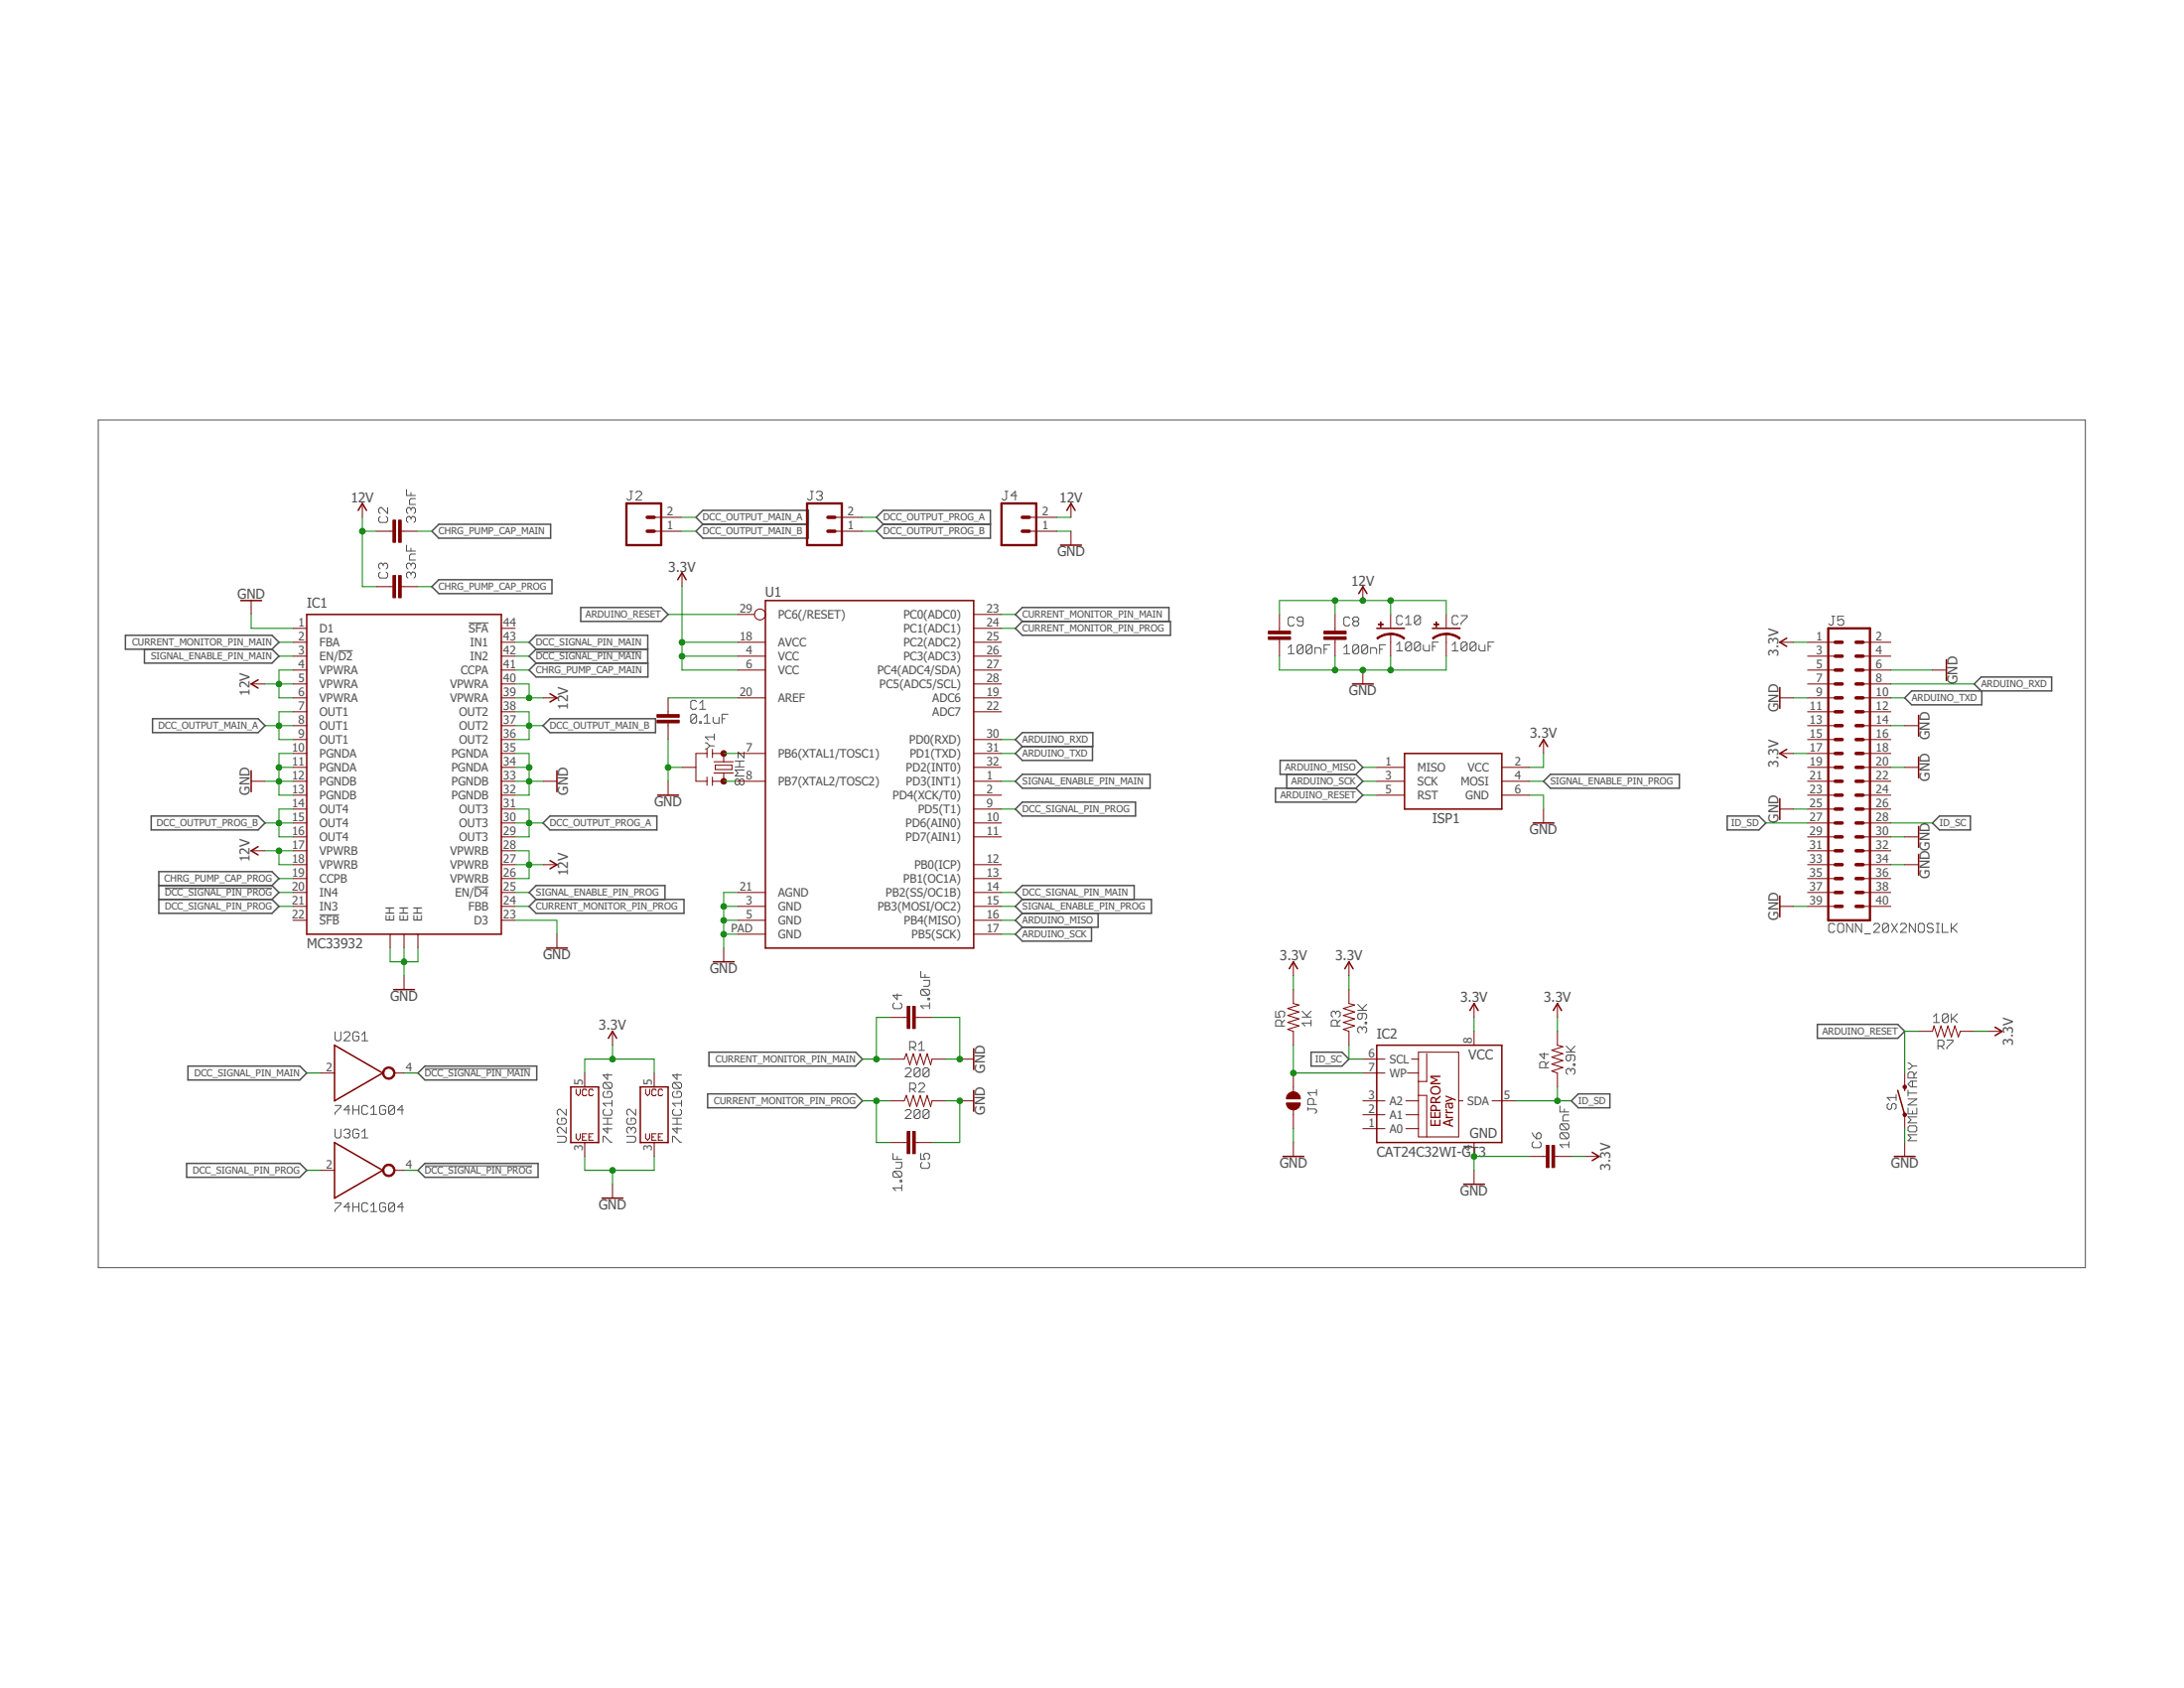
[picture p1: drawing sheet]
<svg xmlns="http://www.w3.org/2000/svg" width="279mm" height="216mm" viewBox="0 0 279 216" stroke-linecap="round" stroke-linejoin="round" font-family="sans-serif">
<g fill="none" stroke="#505050" stroke-width=".13">
<path d="M12.6 53.7h254.2v108.4h-254.2zM48.6 66.1l-.1 .2v.3l.1 .2h.8l.2-.2v-.3l-.2-.2M48.6 73.2l-.1 .2v.3l.1 .2h.8l.2-.2v-.3l-.2-.2M49 72.2l-.2-.2h-.2l-.1 .2v.4l.1 .2M49 72.2l.2-.2h.2l.2 .2v.4l-.2 .2M49 72.2v.2M49.6 64.9v.8l-.8-.8h-.2l-.1 .2v.4l.1 .2M52 62.6v.8h1.1M52 69.7v.8h1.1M52.6 66.3l-.2-.2h-.2l-.2 .2v.3l.2 .2M52.6 65.1l-.2-.2h-.2l-.2 .2v.4l.2 .2M52.6 72.2l-.2-.2h-.2l-.2 .2v.4l.2 .2"/>
<path d="M52.6 73.4l-.2-.2h-.2l-.2 .2v.3l.2 .2M52.6 66.3l.2-.2h.2l.1 .2v.3l-.1 .2M52.6 63v.4M52.6 65.1v.2M52.6 66.3v.1M52.6 70.1v.4M52.6 72.2v.2M52.6 73.4v.2M52.6 65.1l.2-.2h.2l.1 .2v.4l-.1 .2M52.6 72.2l.2-.2h.2l.1 .2v.4l-.1 .2M52.6 73.4l.2-.2h.2l.1 .2v.3l-.1 .2M53.1 63.8h-.5l-.2 .2v.5h.7"/>
<path d="M53.1 70.9h-.5l-.2 .2v.5h.7M60 79.7h2.5M80.6 62.8h.3M80.8 62.8v1l-.2 .2h-.2l-.2-.2M81.3 63l.2-.2h.4l.2 .2v.2l-.8 .8h.8M103.7 62.8h.4M103.9 62.8v1l-.2 .2h-.2l-.2-.2M104.4 63l.2-.2h.4l.2 .2v.2l-.2 .2M104.8 63.4h.2M105 63.4l.2 .2v.2l-.2 .2h-.4l-.2-.2M128.6 62.8h.3M128.8 62.8v1l-.2 .2h-.2l-.2-.2"/>
<path d="M130.1 63.4h-.8l.6-.6v1.2M165.6 79.1l-.2-.2h-.4l-.2 .2v.8l.2 .2h.4l.2-.2M166.7 79.5h-.6l-.2-.2v-.2l.2-.2h.4l.2 .2v.8l-.2 .2h-.4l-.2-.2M172.7 79.1l-.2-.2h-.4l-.2 .2v.8l.2 .2h.4l.2-.2M173.2 79.5l-.1-.2v-.2l.1-.2h.4l.2 .2v.2l-.2 .2M173.2 79.5l-.1 .2v.2l.1 .2h.4l.2-.2v-.2l-.2-.2M173.2 79.5h.4M179.4 78.9l-.2-.2h-.3l-.2 .2v.8l.2 .2h.3l.2-.2M179.8 79.9h.8M179.8 79.1l.4-.4v1.2M181.7 78.9l-.2-.2h-.4l-.1 .2v.8M181.7 78.9v.8l-.2 .2h-.4l-.1-.2"/>
<path d="M181.7 78.9l-.7 .8M186.5 78.9l-.1-.2h-.4l-.2 .2v.8l.2 .2h.4l.1-.2M186.9 78.7h.8v.2l-.8 .8v.2M234.3 78.8h.4M234.5 78.8v1l-.2 .2h-.2l-.1-.2M235.9 78.8h-.8v.6l.4-.2h.2l.2 .2v.4l-.2 .2h-.4l-.2-.2M43.3 83.2h1.8M68.6 83.4h13.5M89.1 89.8l-.2-.2h-.3l-.2 .2v.7l.2 .2h.3l.2-.2M89.1 91.5l-.2-.1h-.3l-.2 .1v.8M89.1 91.5v.8l-.2 .2h-.3l-.2-.2M89.1 91.5l-.7 .8"/>
<path d="M89.5 92.3h.2v.2h-.2zM89.5 90.7h.8M89.5 90l.4-.4v1.1M90.1 92.5h.7M90.1 91.7l.4-.3v1.1M90.2 95h.2l.4 .4M90.8 95.4l-.4 .4h-.2M90.8 95.4h.6M91.2 91.7v.6l.2 .2h.6v-.8M91.4 94.3h-1.2l.4 .3M91.4 93.9v.7M92.4 91.9h.4"/>
<path d="M93.1 91.4h-.7v1.1M94 98.1h1.2M94 97.3h1.2M94.6 99.8l-.2-.2h-.2l-.2 .2v.4l.2 .2h.2l.2-.2M94.6 99.8l.2-.2h.2l.2 .2v.4l-.2 .2h-.2l-.2-.2M94.6 97.3v.8M94.6 99.8v.4M95.2 96.2v.7l-.8-.7v.7M95.2 98.5h-1.2l.4 .4-.4 .4h1.2M164.8 83.6h.8M164.8 82.8l.4-.3v1.1M166.7 82.7v.7l-.2 .2h-.4l-.2-.2"/>
<path d="M166.7 82.7l-.2-.2h-.4l-.2 .2v.7M166.7 82.7l-.8 .7M167.9 82.7v.7l-.2 .2h-.4l-.2-.2M167.9 82.7l-.2-.2h-.4l-.2 .2v.7M167.9 82.7l-.8 .7M168.2 83.6v-.8h.6l.2 .2v.6M169.4 83h.4M170.1 82.5h-.7v1.1M171.9 82.8l.4-.3v1.1M171.9 83.6h.8M173.8 82.7v.7l-.2 .2h-.4l-.1-.2M173.8 82.7l-.2-.2h-.4l-.1 .2v.7"/>
<path d="M173.8 82.7l-.7 .7M175 82.7v.7l-.2 .2h-.4l-.2-.2M175 82.7l-.2-.2h-.4l-.2 .2v.7M175 82.7l-.8 .7M175.3 83.6v-.8h.6l.2 .2v.6M176.5 83h.4M177.2 82.5h-.7v1.1M178.7 83.2h.7M178.7 82.5l.3-.4v1.1M180.6 82.3v.8l-.2 .1h-.4l-.2-.1M180.6 82.3l-.2-.2h-.4l-.2 .2v.8M180.6 82.3l-.8 .8"/>
<path d="M181.7 82.3v.8l-.2 .1h-.4l-.1-.1M181.7 82.3l-.2-.2h-.4l-.1 .2v.8M181.7 82.3l-.7 .8M182.1 82.5v.6l.2 .1h.6v-.7M183.3 82.7h.3M184 82.1h-.7v1.1M185.8 82.5l.4-.4v1.1M185.8 83.2h.7M187.7 82.3v.8l-.2 .1h-.4l-.2-.1M187.7 82.3l-.2-.2h-.4l-.2 .2v.8M187.7 82.3l-.8 .8M188.8 82.3v.8l-.2 .1h-.3l-.2-.1"/>
<path d="M188.8 82.3l-.2-.2h-.3l-.2 .2v.8M188.8 82.3l-.7 .8M189.2 82.5v.6l.2 .1h.6v-.7M190.4 82.7h.3M191.1 82.1h-.7v1.1M21.1 113.6h13.7M40.9 117h2.5M60.7 113.4h1.8M234.7 118.3l-.2-.2h-.4l-.1 .2v.8l.1 .2h.4l.2-.2M235.3 118.1h.4l.2 .2v.8l-.2 .2h-.4l-.2-.2v-.8zM237 118.1v1.2l-.8-1.2v1.2M238.1 118.1v1.2l-.7-1.2v1.2"/>
<path d="M238.5 119.4h.8M239.7 118.3l.2-.2h.4l.2 .2v.2l-.8 .8h.8M241.6 118.3l-.2-.2h-.4l-.2 .2v.8M241.6 118.3v.8l-.2 .2h-.4l-.2-.2M241.6 118.3l-.8 .8M242 118.1l.7 1.2M242.7 118.1l-.7 1.2M243.1 118.3l.2-.2h.4l.2 .2v.2l-.8 .8h.8M245 118.1v1.2l-.7-1.2v1.2M245.6 118.1h.4l.2 .2v.8l-.2 .2h-.4l-.2-.2v-.8zM247.3 118.3l-.2-.2h-.4l-.2 .2v.2l.2 .2h.4l.2 .2v.2l-.2 .2h-.4l-.2-.2M247.7 118.1h.4"/>
<path d="M247.7 119.3h.4M247.9 118.1v1.2M248.5 118.1v1.2h.7M249.6 118.1v1.2M249.8 118.7l.6 .6M250.4 118.1l-.8 .8M42.9 132v.9l.2 .2h.3l.2-.2v-.9M44 132.2l.2-.2h.4l.2 .2v.2l-.8 .7h.8M45.9 132.2l-.2-.2h-.4l-.2 .2v.7l.2 .2h.4l.2-.2v-.4h-.4M46.3 133.1h.8M46.3 132.4l.4-.4v1.1M54.4 136.7h13.5"/>
<path d="M77.3 138.5l-.1 .1v.4l.1 .2h.8M77.3 139.6l-.1 .2v.4l.1 .2h.8l.2-.2v-.4l-.2-.2h-.4v.4M77.3 138.5h.8l.2 .1v.4l-.2 .2M77.3 138.5l.8 .7M77.7 137.3v.8l-.5-.6h1.1M86.2 139.6l-.2 .2v.4l.2 .2h.8l.2-.2v-.4l-.2-.2h-.4v.4M86.2 138.5l-.2 .1v.4l.2 .2h.8M86.2 138.5h.8l.2 .1v.4l-.2 .2M86.2 138.5l.8 .7M86.6 137.3v.8l-.6-.6h1.2M114.4 128.3l-.2 .2v.3l.2 .2h.8l.2-.2v-.3l-.2-.2M114.8 127.1v.8l-.6-.6h1.2"/>
<path d="M115.8 136.8l.2-.2h.4l.2 .2v.2l-.8 .7h.8M116.4 134h.5l.2-.2v-.4l-.2-.2h-.5v1.1M116.4 139.3h.5l.2-.2v-.4l-.2-.2h-.5v1.2M116.8 134l.3 .3M116.8 139.3l.3 .4M117.5 133.6l.4-.4v1.1M117.5 134.3h.8M117.5 138.7l.2-.2h.4l.2 .2v.2l-.8 .8h.8M117.7 136.8v.7l-.2 .2h-.4l-.2-.2M117.7 136.8l-.2-.2h-.4l-.2 .2v.7M117.7 136.8l-.8 .7M117.8 124.2v.8h1.1"/>
<path d="M118 126.5h.7l.2 .2v.4l-.2 .2M118 126.5l-.2 .2v.4l.2 .2h.7M118 126.5l.7 .8M118.2 125.4h.7v.6l-.2 .2h-.5M118.3 124.6v.4M118.7 127.7h.2v.2h-.2zM118.9 136.8v.7l-.2 .2h-.4l-.2-.2M118.9 136.8l-.2-.2h-.4l-.2 .2v.7M118.9 136.8l-.8 .7M118.9 128.7h-1.1l.4 .3M118.9 128.3v.7M163.2 129.3v.8h.6l-.2-.4v-.2l.2-.2h.3l.2 .2v.4l-.2 .2"/>
<path d="M164 131.2v-.5l-.2-.2h-.4l-.2 .2v.5h1.1M164.3 130.5l-.3 .4M166.6 130.1h1.1M166.6 129.3l.7 .8M167.7 130.9h-1.1l.4 .3M167.7 130.5v.7M167.7 129.3l-.5 .6M168.4 139.4v.7M168.4 139.7h-1.1l.4 .4M170.9 129.5l-.2-.2h-.2l-.2 .2v.4l.2 .2M170.9 129.5l.2-.2h.2l.1 .2v.4l-.1 .2M170.9 129.5v.2"/>
<path d="M171.1 131.2v-.5l-.2-.2h-.4l-.2 .2v.5h1.1M171.4 130.5l-.3 .4M173.7 129.2h1.1M173.7 128.5l.8 .7M174.3 131.5l-.2-.2h-.2l-.2 .2v.4l.2 .2M174.3 129.6v.6l-.2 .2h-.2l-.2-.2v-.4l.2-.2h.7l.2 .2v.4l-.2 .2M174.3 131.5l.2-.2h.1l.2 .2v.4l-.2 .2M174.3 131.5v.2M174.6 130.7h.2v.2h-.2zM174.8 128.5l-.5 .5M197.5 134.7v.7l-.5-.5h1.1M197.7 136.6v-.6l-.2-.2h-.3l-.2 .2v.6h1.1"/>
<path d="M198.1 135.8l-.4 .4M200.4 134.6h1.1M200.4 133.8l.7 .8M200.9 136.9l-.2-.2h-.1l-.2 .2v.3l.2 .2M200.9 134.9v.6l-.2 .2h-.1l-.2-.2v-.4l.2-.2h.7l.2 .2v.4l-.2 .2M200.9 136.9l.2-.2h.2l.2 .2v.3l-.2 .2M200.9 136.9v.2M201.3 136.1h.2v.2h-.2zM201.5 133.8l-.6 .6M242.6 140v.8M244.1 139.4v.8M244.1 139.8h1.1"/>
<path d="M244.1 136h.2l.4 .4M244.7 138.3v.7M244.7 136.4l-.4 .3h-.2M244.7 136.4h.5M244.9 137.9v-.6l-.2-.2h-.4l-.2 .2v.6h1.1M245.2 138.3h-.7l-.4 .4 .4 .3h.7M245.2 137.1l-.3 .4M247.4 130l.3-.3v1.1M247.4 130.8h.7M247.9 133.8h.6l.2-.2v-.4l-.2-.2h-.6v1.2M248.3 133.8l.4 .4M249.1 133h.7v.2l-.7 .8v.2"/>
<path d="M249.3 129.9v.7l-.2 .2h-.4l-.2-.2M249.3 129.9l-.2-.2h-.4l-.2 .2v.7M249.3 129.9l-.8 .7M249.6 129.7v1.1M249.8 130.2l.6 .6M250.4 129.7l-.8 .7M42.9 141.4h.7v.2l-.7 .7v.2M42.9 144.4v1l.2 .1h.3l.2-.1v-1M42.9 153.8h.7v.2l-.7 .8v.2M44 144.6l.2-.2h.4l.2 .2v.2l-.2 .2M44.4 145h.2M44.6 145l.2 .2v.2l-.2 .1h-.4l-.2-.1"/>
<path d="M44.8 142h-.8l.6-.6v1.1M44.8 154.4h-.8l.6-.6v1.2M45.1 141.4v1.1M45.1 153.8v1.2M45.1 142h.8M45.1 154.4h.8M45.9 144.6l-.2-.2h-.4l-.2 .2v.8l.2 .1h.4l.2-.1v-.4h-.4M45.9 141.4v1.1M45.9 153.8v1.2M46.3 144.8l.4-.4v1.1M46.3 145.5h.8M47.1 141.6l-.2-.2h-.4l-.2 .2v.7l.2 .2h.4l.2-.2"/>
<path d="M47.1 154l-.2-.2h-.4l-.2 .2v.8l.2 .2h.4l.2-.2M47.4 142.5h.8M47.4 141.8l.4-.4v1.1M47.4 154.2l.4-.4v1.2M47.4 155h.8M49.3 141.6l-.2-.2h-.3l-.2 .2v.7l.2 .2h.3l.2-.2v-.3h-.3M49.3 154l-.2-.2h-.3l-.2 .2v.8l.2 .2h.3l.2-.2v-.4h-.3M50.5 141.6l-.2-.2h-.4l-.2 .2v.7M50.5 141.6v.7l-.2 .2h-.4l-.2-.2M50.5 154l-.2-.2h-.4l-.2 .2v.8M50.5 154v.8l-.2 .2h-.4l-.2-.2M50.5 141.6l-.8 .7"/>
<path d="M50.5 154l-.8 .8M51.6 142h-.7l.5-.6v1.1M51.6 154.4h-.7l.5-.6v1.2M54.4 149.1h13.7M71.3 145.3h.9l.2 .2v.4l-.2 .2h-.9M71.5 143l-.2 .2v.4l.2 .2h.7l.2-.2v-.4l-.2-.2h-.3v.4M72.4 141.9v.7l-.7-.7h-.2l-.2 .2v.4l.2 .1M72.4 144.2v.7l-.7-.7h-.2l-.2 .2v.3l.2 .2M77.2 146.1v-.8h.1l.8 .8h.2M77.2 143.8h1.1M77.2 143h1.1M77.3 141.9l-.1 .2v.4l.1 .1h.8l.2-.1v-.4l-.2-.2"/>
<path d="M77.7 144.2v.7l-.5-.5h1.1M77.7 143v.8M78.3 140.7v.8M78.3 141.1h-1.1l.3 .4M80.2 145.3h.9l.2 .2v.4l-.2 .2h-.9M80.4 143l-.2 .2v.4l.2 .2h.7l.2-.2v-.4l-.2-.2h-.3v.4M80.8 144.4l-.2-.2h-.2l-.2 .2v.3l.2 .2M80.8 144.4l.1-.2h.2l.2 .2v.3l-.2 .2M80.8 144.4v.1M81.3 141.9v.7l-.7-.7h-.2l-.2 .2v.4l.2 .1M86 146.1v-.8h.2l.8 .8h.2M86 143.8h1.2"/>
<path d="M86 143h1.2M86.2 141.9l-.2 .2v.4l.2 .1h.8l.2-.1v-.4l-.2-.2M86.6 144.2v.7l-.6-.5h1.2M86.6 143v.8M87.2 141.1h-1.2l.4 .4M87.2 140.7v.8M114.2 147.5v.8h1.2M114.4 149.8h.8l.2 .2v.4l-.2 .2M114.4 149.8l-.2 .2v.4l.2 .2h.8M114.4 149.8l.8 .8M114.6 148.7h.8v.5l-.2 .2h-.6M114.8 147.9v.4"/>
<path d="M115.2 151h.2v.2h-.2zM115.4 151.9h-1.2l.4 .4M115.4 151.6v.7M115.8 142.1l.2-.2h.4l.2 .2v.2l-.8 .8h.8M117.7 142.1l-.2-.2h-.4l-.2 .2v.8M117.7 142.1v.8l-.2 .2h-.4l-.2-.2M117.7 142.1l-.8 .8M117.8 147.5v.8h.5l-.1-.4v-.2l.1-.2h.4l.2 .2v.4l-.2 .2M118 148.7l-.2 .2v.3l.2 .2h.7l.2-.2v-.3l-.2-.2M118.9 142.1l-.2-.2h-.4l-.2 .2v.8M118.9 142.1v.8l-.2 .2h-.4l-.2-.2M118.9 142.1l-.8 .8"/>
<path d="M167.3 141.8h.9l.2 .2v.2l-.2 .2M167.3 141.6v.4M168 141.3v-.6l-.1-.2h-.4l-.2 .2v.6h1.1M196 144.9l.2 .4 .4 .3M196.2 146l-.2 .2v.4l.2 .2h.8l.1-.2v-.4l-.1-.2M196.8 144.9h.2l.1 .2v.4l-.1 .1h-.4v-.5zM199.6 141.5v.7h1.1M199.7 143.7h.8l.2 .2v.4l-.2 .2M199.7 144.9h.8l.2 .2v.4l-.2 .1M199.7 144.9l-.1 .2v.4l.1 .1h.8M199.7 143.7l-.1 .2v.4l.1 .2h.8M199.7 144.9l.8 .7"/>
<path d="M199.7 143.7l.8 .8M200.1 141.8v.4M200.7 146.4h-1.1l.3 .4M200.7 146v.8M200.7 142.6h-.6l-.2 .2v.6h.8M241.6 141.1l-.2 .2v.4l.2 .2h.2l.2-.2v-.4l.2-.2h.2l.2 .2v.4l-.2 .2M242.6 140.4h-1.2l.4 .4M244.1 141.7v.8h1.1v-.8M244.1 140.6h1.1l-1.1 .7h1.1M244.3 144h.7l.2 .2v.4l-.2 .2h-.7l-.2-.2v-.4zM244.7 142.1v.4M245.2 145.1h-1.1l.4 .4-.4 .4h1.1"/>
<path d="M245.2 142.9h-1.1l.4 .3-.4 .4h1.1"/>
</g>
<g fill="none" stroke="#505050" stroke-width=".19">
<path d="M55.2 75l.9-.9h14.5v1.8h-14.5zM55.2 67.9l.9-.8h14.3v1.7h-14.3zM74.3 77.7h10.3l.9 .9-.9 .9h-10.3zM89 66.2l.9-.9h13.5v3.5h-13.5l-.9-.9 .9-.8zM89.9 67.1h13.5M112.1 66.2l.9-.9h13.7v3.5h-13.7l-.9-.9 .9-.8zM113 67.1h13.7M130.8 79.5l-.9-.9 .9-.9h18.7v1.8M130.8 79.5h18.9v1.8h-18.9l-.9-.9zM16 81.3h18.8l.9 .8-.9 .9h-18.8zM18.5 83v1.8h16.3l.9-.9-.9-.9M19.5 91.9h13.5l.9 .9-.9 .9h-13.5z"/>
<path d="M68.6 83h14.3M68.6 83l-.9-.9 .9-.8h14.3v3.5M68.6 84.8h14.3v1.8h-14.3l-.9-.9zM68.6 83l-.9 .9 .9 .9M69.5 92.8l.9-.9h13.5v1.8h-13.5zM129.9 99.9l.9-.9h16.3v1.8h-16.3zM129.9 94.6l.9-.9h9v1.8h-9zM130.8 95.5l-.9 .9 .9 .9h9v-1.8M163.8 97.3h9.7l.8 .8-.8 .9h-9.7zM164.6 99v1.8M173.5 99l.8 .9-.8 .9M198.4 99h16.4v1.8h-16.4l-.9-.9z"/>
<path d="M253.4 88.4l-.8-.9 .8-.9h9.1v1.8h-17.9l-.9 .9 .9 .8h8.9v-1.7M19.3 104.4h13.7l.9 .9-.9 .9h-13.7zM20.3 115h14.5M20.3 113.3h14.5M34.8 113.3l.9-.9-.9-.9h-14.5v5.3h14.5l.9-.9-.9-.9M34.8 113.3l.9 .9-.9 .8M67.7 115.9l.9-.9h18.9v1.8h-18.9zM68.6 115l-.9-.8 .9-.9h16.5v1.7M70.4 104.4h13.6v1.8h-13.6l-.9-.9zM129.9 103.5l.9-.9h14.5v1.8h-14.5zM130.8 115h16.5v1.8h-16.5M130.8 115l-.9-.8 .9-.9h14.3v1.7"/>
<path d="M130.8 115l-.9 .9 .9 .9M130.8 116.8l-.9 .9 .9 .9M130.8 118.6l-.9 .9 .9 .9h8.8v-1.8M140.5 116.8v1.8h-9.7M163.2 100.8h10.3l.8 .9-.8 .9h-10.3zM221 104.4h4l.9 .9-.9 .9h-4zM248.1 104.4h4v1.8h-4l-.9-.9zM24 136.4h14.4l.8 .8-.8 .9h-14.4zM54.4 136.4h14.3v1.7h-14.3l-.9-.9zM90.5 139.9h19l.8 .9-.8 .9h-19zM90.7 134.6h18.8l.8 .9-.8 .9h-18.8zM167.7 134.6h4l.9 .9-.9 .9h-4z"/>
<path d="M232.5 131h10.3l.9 .9-.9 .9h-10.3zM23.9 148.8h14.5l.8 .9-.8 .9h-14.5zM54.4 148.8h14.4v1.8h-14.4l-.9-.9zM201 140.8l.9-.9h4.1v1.8h-4.1z"/>
</g>
<g fill="none" stroke="#800000" stroke-width=".19">
<path d="M30.8 76.8h2.7M39.2 78.6h24.9v40.9h-24.9zM45.8 65.3l.6-.9 .5 .9M86.7 74.1l.5-.8 .6 .8M97.9 76.8h26.7v44.5h-26.7zM135.7 69.7h2.6M136.5 65.3l.5-.9 .5 .9M173.8 75.9l.5-.9 .6 .9M32.1 98.6v2.7M33 87l-.9 .5 .9 .5M70.4 88.7l.8 .6-.8 .5M71.2 98.6v2.7"/>
<path d="M173 87.5h2.7M176.1 80.4h3.6M179.7 96.4h12.4v7.1h-12.4zM183.2 80.4h3.6M196.9 95.5l.6-.9 .5 .9M227.7 87.9v2.7M228.6 81.6l-.9 .5 .9 .6M228.6 95.8l-.9 .6 .9 .5M245.4 91.5v2.6M245.4 96.8v2.7M249 84.4v2.6M33 108.3l-.9 .5 .9 .5"/>
<path d="M70.4 110.1l.8 .5-.8 .5M84.1 101.7h2.7M196.1 105.3h2.7M227.7 102.2v2.6M227.7 114.6v2.7M245.4 105.7v2.7M245.4 109.3v2.6M42.8 133.7l6.2 3.5-6.2 3.6zM50.4 126.6h2.6M69.9 121.3h2.7M73 139h3.6v7.1h-3.6zM77.8 132.8l.6-.9 .5 .9"/>
<path d="M81.9 139h3.6v7.1h-3.6zM91.2 123h2.7M124.6 134.1v2.7M124.6 139.5v2.6M164.9 123.9l.6-.9 .5 .9M172 123.9l.6-.9 .5 .9M176.1 133.7h16v12.4h-16zM188 129.2l.6-.8 .5 .8M198.7 129.2l.5-.8 .6 .8M242.8 139.5l.9 3.1M243.7 139v.5M255.2 131.4l.9 .5-.9 .6"/>
<path d="M42.8 146.1l6.2 3.6-6.2 3.5zM77 153.2h2.7M164.1 147.9h2.7M187.2 151.5h2.7M203.7 147.4l.9 .5-.9 .5M242.3 147.9h2.7"/>
</g>
<g fill="none" stroke="#800000" stroke-width=".13">
<path d="M32.1 76.8v1.8M46.4 64.4v1.8M48.1 67.9h2.2M48.1 75h2.2M51.3 67.9h2.2M51.3 75h2.2M83.7 67.9h3.5M83.7 66.2h3.5M87.2 73.3v1.7M94.4 78.6h2.1M106.8 67.9h3.5M106.8 66.2h3.5"/>
<path d="M124.6 78.6h3.5M131.7 67.9h3.5M131.7 66.2h3.5M137 64.4v1.8M137 67.9v1.8M163.7 78.6v2.1M170.8 78.6v2.1M174.3 75v1.8M177.9 78.6v1.8M185 78.6v1.8M32.1 99.9h1.8M32.1 87.5h1.8"/>
<path d="M37.5 99.9h1.7M37.5 96.4h1.7M37.5 83.9h1.7M37.5 85.7h1.7M37.5 89.3h1.7M37.5 82.1h1.7M37.5 98.1h1.7M37.5 94.6h1.7M37.5 91h1.7M37.5 87.5h1.7M37.5 80.4h1.7M37.5 92.8h1.7"/>
<path d="M64.1 99.9h1.8M64.1 96.4h1.8M64.1 83.9h1.8M64.1 85.7h1.8M64.1 89.3h1.8M64.1 82.1h1.8M64.1 98.1h1.8M64.1 94.6h1.8M64.1 91h1.8M64.1 87.5h1.8M64.1 80.4h1.8M64.1 92.8h1.8"/>
<path d="M69.5 99.9h1.7M69.5 89.3h1.7M85.5 89.3v2.1M85.5 92.5v2.1M85.5 99.9v1.8M87.2 98.1h1.8M90.4 96.4h-1.4v3.5h1.4M90.4 95.8v1.1M90.4 99.4v1.1M91.1 96.4h1.5v1M91.1 95.8v1.1M91.1 99.4v1.1"/>
<path d="M91.3 98.9h2.5M91.3 97.4h2.5M91.5 97.9h2.1v.5h-2.1zM92.6 98.9v1h-1.5M94.4 99.9h3.5M94.4 96.4h3.5M94.4 83.9h3.5M94.4 85.7h3.5M94.4 89.3h3.5M94.4 82.1h3.5M124.6 99.9h3.5M124.6 96.4h3.5"/>
<path d="M124.6 83.9h3.5M124.6 85.7h3.5M124.6 89.3h3.5M124.6 82.1h3.5M124.6 98.1h3.5M124.6 94.6h3.5M124.6 91h3.5M124.6 87.5h3.5M124.6 80.4h3.5M163.7 81.8v2.1M170.8 81.8v2.1M174.3 85.7v1.8"/>
<path d="M176.1 99.9h3.6M176.1 98.1h3.6M177.9 81.1v2.8M185 81.1v2.8M192.1 99.9h3.6M192.1 98.1h3.6M197.5 94.6v1.8M227.7 96.4h1.8M227.7 89.3h1.8M227.7 82.1h1.8M231.2 99.9h3.6M231.2 96.4h3.6"/>
<path d="M231.2 83.9h3.6M231.2 85.7h3.6M231.2 89.3h3.6M231.2 82.1h3.6M231.2 98.1h3.6M231.2 94.6h3.6M231.2 91h3.6M231.2 87.5h3.6M231.2 92.8h3.6M238.3 99.9h3.6M238.3 96.4h3.6M238.3 83.9h3.6"/>
<path d="M238.3 85.7h3.6M238.3 89.3h3.6M238.3 82.1h3.6M238.3 98.1h3.6M238.3 94.6h3.6M238.3 91h3.6M238.3 87.5h3.6M238.3 92.8h3.6M243.7 98.1h1.7M243.7 92.8h1.7M247.2 85.7h1.8M32.1 108.8h1.8"/>
<path d="M37.5 115.9h1.7M37.5 117.7h1.7M37.5 114.2h1.7M37.5 112.4h1.7M37.5 110.6h1.7M37.5 107h1.7M37.5 105.3h1.7M37.5 103.5h1.7M37.5 101.7h1.7M37.5 108.8h1.7M49.9 119.5v1.8M51.7 119.5v1.8"/>
<path d="M53.5 119.5v1.8M64.1 115.9h1.8M64.1 117.7h1.8M64.1 114.2h1.8M64.1 112.4h1.8M64.1 110.6h1.8M64.1 107h1.8M64.1 105.3h1.8M64.1 103.5h1.8M64.1 101.7h1.8M64.1 108.8h1.8M69.5 110.6h1.7"/>
<path d="M71.2 119.5v1.8M94.4 119.5h3.5M94.4 115.9h3.5M94.4 117.7h3.5M94.4 114.2h3.5M124.6 119.5h3.5M124.6 115.9h3.5M124.6 117.7h3.5M124.6 114.2h3.5M124.6 112.4h3.5M124.6 110.6h3.5M124.6 107h3.5"/>
<path d="M124.6 105.3h3.5M124.6 103.5h3.5M124.6 101.7h3.5M176.1 101.7h3.6M192.1 101.7h3.6M197.5 103.5v1.8M227.7 115.9h1.8M227.7 103.5h1.8M231.2 115.9h3.6M231.2 114.2h3.6M231.2 112.4h3.6M231.2 110.6h3.6"/>
<path d="M231.2 107h3.6M231.2 105.3h3.6M231.2 103.5h3.6M231.2 101.7h3.6M231.2 108.8h3.6M238.3 115.9h3.6M238.3 114.2h3.6M238.3 112.4h3.6M238.3 110.6h3.6M238.3 107h3.6M238.3 105.3h3.6M238.3 103.5h3.6"/>
<path d="M238.3 101.7h3.6M238.3 108.8h3.6M243.7 110.6h1.7M243.7 107h1.7M41 137.2h1.8M50.4 137.2h1.3M51.7 124.8v1.8M73.7 139.3v.6l.3 .2 .2-.2v-.6M74.8 137.2v1.8M75.1 139.5l-.2-.2h-.2l-.2 .2v.5l.2 .1h.2l.2-.1M75.9 139.5l-.2-.2h-.2l-.2 .2v.5l.2 .1h.2l.2-.1M78.4 131.9v1.8"/>
<path d="M82.6 139.3v.6l.2 .2 .3-.2v-.6M83.7 137.2v1.8M83.9 139.5l-.1-.2h-.3l-.1 .2v.5l.1 .1h.3l.1-.1M84.8 139.5l-.2-.2h-.3l-.1 .2v.5l.1 .1h.3l.2-.1M92.6 121.3v1.7M113.9 135.5h1.8l.3-.7 .4 1.4 .4-1.4 .5 1.4 .4-1.4 .5 1.4 .4-1.4 .5 1.4 .1-.7h1.8M113.9 130.1h2.1M117.1 130.1h2.1M122.8 135.5h1.8M165.5 126.6v1.8l.7 .1-1.5 .5 1.5 .4-1.5 .5 1.5 .4-1.5 .5 1.5 .4-1.5 .5 .8 .2v1.8M165.5 123v1.8M165.5 137.2v2.5"/>
<path d="M172.6 126.6v1.8l.7 .1-1.4 .5 1.4 .4-1.4 .5 1.4 .4-1.4 .5 1.4 .4-1.4 .5 .7 .2v1.8M172.6 123v1.8M174.3 137.2h2.9M174.3 135.5h2.9M180 137.2h1.5M180.6 135.5h.9M181.5 134.6h5.1v10.8h-5.1zM182.5 134.8v3.5h-1M188.6 128.4v1.7M188.6 131.9v1.8M199.2 131.9v1.8l.7 .2-1.4 .4 1.4 .5-1.4 .4 1.4 .5-1.4 .4 1.4 .4-1.4 .5 .7 .2v1.8M199.2 128.4v1.7"/>
<path d="M243.7 137.2v1.8M245.4 131.9h1.8l.2-.7 .5 1.4 .4-1.4 .5 1.4 .4-1.4 .4 1.4 .5-1.4 .4 1.4 .3-.7h1.8M254.3 131.9h1.8M41 149.7h1.8M50.4 149.7h1.3M73.7 145v.6l.3 .2 .2-.2v-.6M74.5 145.4h.3M74.8 146.1v1.8M75.1 145h-.6v.8h.6M75.3 145.4h.3M75.9 145h-.6v.8h.6M78.4 151.5v1.7"/>
<path d="M82.6 145v.6l.2 .2 .3-.2v-.6M83.4 145.4h.3M83.7 146.1v1.8M83.9 145h-.5v.8h.5M84.2 145.4h.3M84.8 145h-.6v.8h.6M113.9 140.8h1.8l.3-.7 .4 1.4 .4-1.4 .5 1.4 .4-1.4 .5 1.4 .4-1.4 .5 1.4 .1-.7h1.8M113.9 146.1h2.1M117.1 146.1h2.1M122.8 140.8h1.8M165.5 142v2.4M165.5 146.1v1.8"/>
<path d="M174.3 140.8h2.9M174.3 142.6h2.9M174.3 144.4h2.9M179.9 140.8h1.6M179.9 142.6h1.6M179.9 144.4h1.6M181.5 140.1h1v5.3M186.6 140.8h.6M188.6 146.1v1.8M188.6 149.7v1.8M190.9 140.8h3M195.7 147.9h2.1"/>
<path d="M198.9 147.9h2.1M202.8 147.9h1.8M243.7 142.6v1.8M243.7 146.1v1.8"/>
<circle cx="97.2" cy="78.6" r=".7"/>
</g>
<g fill="#800000" stroke="#800000" stroke-width=".13">
<path d="M49.1 136.8a.8 .8 0 0 1 1.3 0 .8 .8 0 0 1-.4 1.2 .8 .8 0 0 1-1.1-.8h.2a.63 .63 0 0 1 .9-.6 .63 .63 0 0 1 .2 1.1 .63 .63 0 0 1-1.1-.2v-.3h-.2z" fill-rule="evenodd"/>
<path d="M49.3 149a.8 .8 0 0 1 1.2 .4 .8 .8 0 0 1-.6 1.1 .8 .8 0 0 1-1-.8h.2a.63 .63 0 0 1 .9-.6 .63 .63 0 0 1 .2 1 .63 .63 0 0 1-1.1-.2v-.2h-.2l.1-.3z" fill-rule="evenodd"/>
<path d="M164.6 141.1h1.7a.89 .89 0 0 1-.8 .9 .89 .89 0 0 1-.9-.9z" fill-rule="evenodd"/>
<path d="M164.8 140a.89 .89 0 0 1 1-.3 .89 .89 0 0 1 .5 .8h-1.7v-.3z" fill-rule="evenodd"/>
<path d="M185 81a2.86 2.86 0 0 1 1.8 .6l-.1 .1a2.85 2.85 0 0 0-1.7-.5z" fill-rule="evenodd"/>
<path d="M183.2 81.6a2.87 2.87 0 0 1 1.8-.6v.2a2.72 2.72 0 0 0-1.7 .5z" fill-rule="evenodd"/>
<path d="M177.9 81a2.86 2.86 0 0 1 1.8 .6l-.1 .1a2.85 2.85 0 0 0-1.7-.5z" fill-rule="evenodd"/>
<path d="M176.1 81.6a2.87 2.87 0 0 1 1.8-.6v.2a2.72 2.72 0 0 0-1.7 .5z" fill-rule="evenodd"/>
<path d="M243.5 142.4h.3v.3h-.3l-.1-.1z" fill-rule="evenodd"/>
<path d="M243.5 138.9h.3v.3h-.3l-.1-.2z" fill-rule="evenodd"/>
<circle cx="92.6" cy="96.4" r=".36"/>
<circle cx="92.6" cy="99.9" r=".36"/>
</g>
<g fill="#800000" stroke="#800000" stroke-width=".13">
<path d="M84.1 92.1h2.8v.4h-2.8z"/>
<path d="M84.1 91.4h2.8v.3h-2.8z"/>
<path d="M51 66.5h.3v2.9h-.3z"/>
<path d="M50.3 66.5h.3v2.9h-.3z"/>
<path d="M51 73.6h.3v2.9h-.3z"/>
<path d="M50.3 73.6h.3v2.9h-.3z"/>
<path d="M116.8 128.7h.3v2.9h-.3z"/>
<path d="M116.1 128.7h.3v2.9h-.3z"/>
<path d="M116.1 144.7h.3v2.9h-.3z"/>
<path d="M116.8 144.7h.3v2.9h-.3z"/>
<path d="M198.5 146.5h.4v2.8h-.4z"/>
<path d="M197.8 146.5h.4v2.8h-.4z"/>
<path d="M183.4 79.8h.7v.1h-.7z"/>
<path d="M183.7 79.5h.1v.7h-.1z"/>
<path d="M169.4 81.4h2.8v.4h-2.8z"/>
<path d="M169.4 80.7h2.8v.4h-2.8z"/>
<path d="M162.3 81.4h2.8v.4h-2.8z"/>
<path d="M162.3 80.7h2.8v.4h-2.8z"/>
<path d="M176.3 79.8h.7v.1h-.7z"/>
<path d="M176.6 79.5h.1v.7h-.1z"/>
</g>
<path d="M80.1 64.4h4.5v5.3h-4.5zM103.3 64.4h4.4v5.3h-4.4zM128.1 64.4h4.5v5.3h-4.5zM233.9 80.4h5.3v37.3h-5.3z" fill="none" stroke="#800000" stroke-width=".3"/>
<g fill="none" stroke="#800000" stroke-width=".44">
<path d="M82.8 66.2h.9M82.8 67.9h.9M105.9 66.2h.9M105.9 67.9h.9M130.8 66.2h.9M130.8 67.9h.9M234.8 99.9h.9M234.8 96.4h.9M234.8 98.1h.9M234.8 94.6h.9M234.8 92.8h.9M234.8 91h.9"/>
<path d="M234.8 89.3h.9M234.8 87.5h.9M234.8 85.7h.9M234.8 83.9h.9M234.8 82.1h.9M237.4 99.9h.9M237.4 96.4h.9M237.4 98.1h.9M237.4 94.6h.9M237.4 92.8h.9M237.4 91h.9M237.4 89.3h.9"/>
<path d="M237.4 87.5h.9M237.4 85.7h.9M237.4 83.9h.9M237.4 82.1h.9M234.8 101.7h.9M234.8 103.5h.9M234.8 112.4h.9M234.8 114.2h.9M234.8 115.9h.9M234.8 108.8h.9M234.8 110.6h.9M234.8 107h.9"/>
<path d="M234.8 105.3h.9M237.4 101.7h.9M237.4 103.5h.9M237.4 112.4h.9M237.4 114.2h.9M237.4 115.9h.9M237.4 108.8h.9M237.4 110.6h.9M237.4 107h.9M237.4 105.3h.9"/>
</g>
<g fill="none" stroke="#008000" stroke-width=".13">
<path d="M32.1 78.6v1.8h5.4M46.4 67.9h1.7M46.4 66.2v8.8h1.7M53.5 67.9h1.7M53.5 75h1.7M85.5 78.6h8.9M87.2 75v10.7h7.2M87.2 67.9h1.8M87.2 66.2h1.8M110.3 67.9h1.8M110.3 66.2h1.8M128.1 78.6h1.8"/>
<path d="M135.2 67.9h1.8M135.2 66.2h1.8M163.7 78.6v-1.8h21.3v1.8M170.8 76.8v1.8M177.9 76.8v1.8M33.9 99.9h3.6M33.9 92.8h3.6M33.9 87.5h3.6M35.7 82.1h1.8M35.7 83.9h1.8M35.7 98.1h1.8M37.5 85.7h-1.8v3.6h1.8"/>
<path d="M37.5 96.4h-1.8v5.3h1.8M37.5 91h-1.8v3.6h1.8M65.9 82.1h1.8M65.9 99.9h3.6M65.9 83.9h1.8M65.9 85.7h1.8M65.9 96.4h1.8v5.3h-1.8M65.9 98.1h1.8M65.9 87.5h1.8v1.8M65.9 91h1.8v3.6h-1.8M65.9 89.3h3.6M65.9 92.8h3.6"/>
<path d="M85.5 98.1h1.7M85.5 94.6v5.3M85.5 89.3h8.9M87.2 82.1h7.2M87.2 83.9h7.2M92.6 99.9h1.8M92.6 96.4h1.8M128.1 80.4h1.8M128.1 99.9h1.8M128.1 96.4h1.8M128.1 94.6h1.8M163.7 83.9v1.8h21.3v-1.8"/>
<path d="M170.8 83.9v1.8M174.3 99.9h1.8M174.3 98.1h1.8M177.9 83.9v1.8M195.7 99.9h1.8M197.5 96.4v1.7h-1.8M229.5 82.1h1.7M229.5 96.4h1.7M229.5 89.3h1.7M241.9 85.7h5.3M241.9 98.1h1.8M241.9 89.3h1.8"/>
<path d="M241.9 92.8h1.8M241.9 87.5h10.7M33.9 108.8h3.6M33.9 105.3h3.6M35.7 115.9h1.8M35.7 114.2h1.8M35.7 108.8v1.8h1.8M35.7 112.4h1.8M37.5 103.5h-1.8v3.5h1.8M65.9 115.9h1.8M65.9 103.5h1.8v3.5h-1.8M65.9 114.2h1.8"/>
<path d="M65.9 117.7h5.3v1.8M65.9 108.8h1.8v3.6h-1.8M65.9 110.6h3.6M65.9 105.3h3.6M92.6 115.9h1.8M92.6 119.5h1.8M92.6 117.7h1.8M94.4 114.2h-1.8v7.1M128.1 115.9h1.8M128.1 103.5h1.8M128.1 114.2h1.8M128.1 119.5h1.8"/>
<path d="M128.1 117.7h1.8M174.3 101.7h1.8M195.7 101.7h1.8v1.8M225.9 105.3h5.3M229.5 115.9h1.7M229.5 103.5h1.7M241.9 107h1.8M241.9 110.6h1.8M241.9 105.3h5.3M39.2 137.2h1.8M49.9 121.3v1.7h3.6v-1.7M51.7 137.2h1.8"/>
<path d="M51.7 121.3v3.5M74.8 137.2v-1.7h8.9v1.7M78.4 133.7v1.8M110.3 135.5h3.6M113.9 130.1h-1.8v5.4M119.2 130.1h3.6v5.4h-1.8M165.5 133.7v3.5h8.8M165.5 124.8v1.8M172.6 133.7v1.8h1.7M172.6 124.8v1.8M188.6 130.1v1.8M199.2 130.1v1.8"/>
<path d="M199.2 139v1.8M245.4 131.9h-1.7v5.3M252.6 131.9h1.7M39.2 149.7h1.8M51.7 149.7h1.8M74.8 147.9v1.8h8.9v-1.8M78.4 149.7v1.8M110.3 140.8h3.6M112.1 140.8v5.3h1.8M121 140.8h1.8v5.3h-3.6M165.5 144.4v1.7M193.9 140.8h7.1"/>
<path d="M195.7 147.9h-7.1v1.8M201 147.9h1.8M243.7 144.4v1.7"/>
</g>
<g fill="#008000" stroke="#008000" stroke-width=".13">
<circle cx="112.1" cy="135.5" r=".36"/>
<circle cx="112.1" cy="140.8" r=".36"/>
<circle cx="87.2" cy="83.9" r=".36"/>
<circle cx="87.2" cy="82.1" r=".36"/>
<circle cx="78.4" cy="135.5" r=".36"/>
<circle cx="92.6" cy="119.5" r=".36"/>
<circle cx="92.6" cy="117.7" r=".36"/>
<circle cx="92.6" cy="115.9" r=".36"/>
<circle cx="85.5" cy="98.1" r=".36"/>
<circle cx="51.7" cy="123" r=".36"/>
<circle cx="35.7" cy="98.1" r=".36"/>
<circle cx="35.7" cy="99.9" r=".36"/>
<circle cx="67.7" cy="98.1" r=".36"/>
<circle cx="67.7" cy="99.9" r=".36"/>
<circle cx="78.4" cy="149.7" r=".36"/>
<circle cx="122.8" cy="135.5" r=".36"/>
<circle cx="122.8" cy="140.8" r=".36"/>
<circle cx="188.6" cy="147.9" r=".36"/>
<circle cx="177.9" cy="85.7" r=".36"/>
<circle cx="170.8" cy="85.7" r=".36"/>
<circle cx="174.3" cy="85.7" r=".36"/>
<circle cx="35.7" cy="87.5" r=".36"/>
<circle cx="35.7" cy="108.8" r=".36"/>
<circle cx="67.7" cy="110.6" r=".36"/>
<circle cx="67.7" cy="89.3" r=".36"/>
<circle cx="46.4" cy="67.9" r=".36"/>
<circle cx="177.9" cy="76.8" r=".36"/>
<circle cx="170.8" cy="76.8" r=".36"/>
<circle cx="174.3" cy="76.8" r=".36"/>
<circle cx="67.7" cy="92.8" r=".36"/>
<circle cx="35.7" cy="92.8" r=".36"/>
<circle cx="35.7" cy="105.3" r=".36"/>
<circle cx="67.7" cy="105.3" r=".36"/>
<circle cx="165.5" cy="137.2" r=".36"/>
<circle cx="199.2" cy="140.8" r=".36"/>
</g>
<g font-size="1.8" fill="#505050">
<text x="44.9" y="64.2">12V</text>
<text x="135.5" y="64.2">12V</text>
<text x="135.3" y="71.1">GND</text>
<text x="30.4" y="76.6">GND</text>
<text x="39.2" y="77.7">IC1</text>
<text x="85.5" y="73.1">3.3V</text>
<text x="97.9" y="76.3">U1</text>
<text x="172.9" y="74.9">12V</text>
<text x="227.5" y="83.9" transform="rotate(-90 227.5 83.9)">3.3V</text>
<text x="32" y="89" transform="rotate(-90 32 89)">12V</text>
<text x="172.6" y="88.9">GND</text>
<text x="250.4" y="87.5" transform="rotate(-90 250.4 87.5)">GND</text>
<text x="72.7" y="90.7" transform="rotate(-90 72.7 90.7)">12V</text>
<text x="195.7" y="94.4">3.3V</text>
<text x="227.5" y="91" transform="rotate(-90 227.5 91)">GND</text>
<text x="246.9" y="94.6" transform="rotate(-90 246.9 94.6)">GND</text>
<text x="32" y="101.7" transform="rotate(-90 32 101.7)">GND</text>
<text x="72.7" y="101.7" transform="rotate(-90 72.7 101.7)">GND</text>
<text x="227.5" y="98.1" transform="rotate(-90 227.5 98.1)">3.3V</text>
<text x="246.9" y="99.9" transform="rotate(-90 246.9 99.9)">GND</text>
<text x="83.7" y="103.1">GND</text>
<text x="183.2" y="105.3">ISP1</text>
<text x="195.7" y="106.7">GND</text>
<text x="227.5" y="105.2" transform="rotate(-90 227.5 105.2)">GND</text>
<text x="32" y="110.3" transform="rotate(-90 32 110.3)">12V</text>
<text x="72.7" y="112.1" transform="rotate(-90 72.7 112.1)">12V</text>
<text x="246.9" y="112.3" transform="rotate(-90 246.9 112.3)">GNDGND</text>
<text x="227.5" y="117.7" transform="rotate(-90 227.5 117.7)">GND</text>
<text x="39.2" y="121.3">MC33932</text>
<text x="69.5" y="122.7">GND</text>
<text x="90.8" y="124.5">GND</text>
<text x="163.7" y="122.9">3.3V</text>
<text x="170.8" y="122.9">3.3V</text>
<text x="49.9" y="128">GND</text>
<text x="76.6" y="131.7">3.3V</text>
<text x="186.8" y="128.2">3.3V</text>
<text x="197.5" y="128.2">3.3V</text>
<text x="126" y="137.2" transform="rotate(-90 126 137.2)">GND</text>
<text x="176.1" y="132.8">IC2</text>
<text x="187.9" y="135.5">VCC</text>
<text x="257.5" y="133.7" transform="rotate(-90 257.5 133.7)">3.3V</text>
<text x="126" y="142.6" transform="rotate(-90 126 142.6)">GND</text>
<text x="163.7" y="149.3">GND</text>
<text x="176.1" y="147.9">CAT24C32WI-GT3</text>
<text x="188" y="145.6">GND</text>
<text x="206" y="149.7" transform="rotate(-90 206 149.7)">3.3V</text>
<text x="241.9" y="149.3">GND</text>
<text x="76.6" y="154.7">GND</text>
<text x="186.8" y="152.9">GND</text>
</g>
<g font-size="1.8" fill="#800000">
<text x="184.3" y="144.2" transform="rotate(-90 184.3 144.2)">EEPROM</text>
<text x="185.9" y="144.2" transform="rotate(-90 185.9 144.2)">Array</text>
</g>
<g font-size="1.5" fill="#505050">
<text x="85.3" y="65.9">2</text>
<text x="108.4" y="65.9">2</text>
<text x="133.3" y="65.9">2</text>
<text x="85.3" y="67.7">1</text>
<text x="108.4" y="67.7">1</text>
<text x="133.3" y="67.7">1</text>
<text x="38.2" y="80.1">1</text>
<text x="38.2" y="81.9">2</text>
<text x="38.2" y="83.7">3</text>
<text x="40.9" y="80.9">D1</text>
<text x="40.9" y="82.7">FBA</text>
<text x="60" y="80.9">SFA</text>
<text x="60.1" y="82.7">IN1</text>
<text x="64.4" y="83.7">42</text>
<text x="64.4" y="81.9">43</text>
<text x="64.4" y="80.1">44</text>
<text x="94.6" y="81.9">18</text>
<text x="94.6" y="78.4">29</text>
<text x="95.4" y="83.7">4</text>
<text x="99.5" y="82.7">AVCC</text>
<text x="99.5" y="79.1">PC6(/RESET)</text>
<text x="115.6" y="82.7">PC2(ADC2)</text>
<text x="115.6" y="80.9">PC1(ADC1)</text>
<text x="115.6" y="79.1">PC0(ADC0)</text>
<text x="126.2" y="83.7">26</text>
<text x="126.2" y="81.9">25</text>
<text x="126.2" y="80.1">24</text>
<text x="126.2" y="78.4">23</text>
<text x="232.3" y="81.9">1</text>
<text x="232.3" y="83.7">3</text>
<text x="240" y="83.7">4</text>
<text x="240" y="81.9">2</text>
<text x="38.2" y="85.5">4</text>
<text x="38.2" y="87.2">5</text>
<text x="38.2" y="89">6</text>
<text x="40.9" y="84.5">EN/D2</text>
<text x="40.9" y="86.2">VPWRA</text>
<text x="40.9" y="88">VPWRA</text>
<text x="40.9" y="89.8">VPWRA</text>
<text x="57.6" y="89.8">VPWRA</text>
<text x="57.6" y="88">VPWRA</text>
<text x="58.9" y="86.2">CCPA</text>
<text x="60.1" y="84.5">IN2</text>
<text x="64.4" y="89">39</text>
<text x="64.4" y="87.2">40</text>
<text x="64.4" y="85.5">41</text>
<text x="94.6" y="89">20</text>
<text x="95.4" y="85.5">6</text>
<text x="99.5" y="84.5">VCC</text>
<text x="99.5" y="86.2">VCC</text>
<text x="99.5" y="89.8">AREF</text>
<text x="112.2" y="86.2">PC4(ADC4/SDA)</text>
<text x="112.5" y="88">PC5(ADC5/SCL)</text>
<text x="115.6" y="84.5">PC3(ADC3)</text>
<text x="119.3" y="89.8">ADC6</text>
<text x="126.2" y="89">19</text>
<text x="126.2" y="87.2">28</text>
<text x="126.2" y="85.5">27</text>
<text x="232.3" y="85.5">5</text>
<text x="232.3" y="87.2">7</text>
<text x="232.3" y="89">9</text>
<text x="240" y="89">10</text>
<text x="240" y="87.2">8</text>
<text x="240" y="85.5">6</text>
<text x="38.2" y="90.8">7</text>
<text x="38.2" y="92.6">8</text>
<text x="38.2" y="94.3">9</text>
<text x="40.9" y="91.6">OUT1</text>
<text x="40.9" y="93.4">OUT1</text>
<text x="40.9" y="95.1">OUT1</text>
<text x="58.7" y="95.1">OUT2</text>
<text x="58.7" y="93.3">OUT2</text>
<text x="58.7" y="91.6">OUT2</text>
<text x="64.4" y="94.3">36</text>
<text x="64.4" y="92.6">37</text>
<text x="64.4" y="90.8">38</text>
<text x="116.3" y="95.1">PD0(RXD)</text>
<text x="119.3" y="91.6">ADC7</text>
<text x="126.2" y="94.3">30</text>
<text x="126.2" y="90.8">22</text>
<text x="231.5" y="90.8">11</text>
<text x="231.5" y="92.6">13</text>
<text x="231.5" y="94.3">15</text>
<text x="240" y="94.3">16</text>
<text x="240" y="92.6">14</text>
<text x="240" y="90.8">12</text>
<text x="37.3" y="96.1">10</text>
<text x="37.3" y="97.9">11</text>
<text x="37.3" y="99.7">12</text>
<text x="37.3" y="101.5">13</text>
<text x="40.9" y="96.9">PGNDA</text>
<text x="40.9" y="98.7">PGNDA</text>
<text x="40.9" y="100.5">PGNDB</text>
<text x="57.8" y="98.7">PGNDA</text>
<text x="57.8" y="96.9">PGNDA</text>
<text x="57.8" y="100.5">PGNDB</text>
<text x="64.4" y="101.5">32</text>
<text x="64.4" y="99.7">33</text>
<text x="64.4" y="97.9">34</text>
<text x="64.4" y="96.1">35</text>
<text x="95.4" y="99.7">8</text>
<text x="95.4" y="96.1">7</text>
<text x="99.5" y="100.5">PB7(XTAL2/TOSC2)</text>
<text x="99.5" y="96.9">PB6(XTAL1/TOSC1)</text>
<text x="115.9" y="100.5">PD3(INT1)</text>
<text x="115.9" y="98.7">PD2(INT0)</text>
<text x="116.4" y="96.9">PD1(TXD)</text>
<text x="126.2" y="101.5">2</text>
<text x="126.2" y="99.7">1</text>
<text x="126.2" y="97.9">32</text>
<text x="126.2" y="96.1">31</text>
<text x="177.2" y="97.9">1</text>
<text x="177.2" y="99.7">3</text>
<text x="177.2" y="101.5">5</text>
<text x="181.3" y="98.7">MISO</text>
<text x="181.3" y="100.5">SCK</text>
<text x="186.9" y="100.5">MOSI</text>
<text x="187.8" y="98.7">VCC</text>
<text x="193.8" y="101.5">6</text>
<text x="193.8" y="99.7">4</text>
<text x="193.8" y="97.9">2</text>
<text x="231.5" y="96.1">17</text>
<text x="231.5" y="97.9">19</text>
<text x="231.5" y="99.7">21</text>
<text x="231.5" y="101.5">23</text>
<text x="240" y="101.5">24</text>
<text x="240" y="99.7">22</text>
<text x="240" y="97.9">20</text>
<text x="240" y="96.1">18</text>
<text x="37.3" y="103.2">14</text>
<text x="37.3" y="105">15</text>
<text x="37.3" y="106.8">16</text>
<text x="40.9" y="102.2">PGNDB</text>
<text x="40.9" y="104">OUT4</text>
<text x="40.9" y="105.8">OUT4</text>
<text x="40.9" y="107.6">OUT4</text>
<text x="57.8" y="102.2">PGNDB</text>
<text x="58.7" y="107.6">OUT3</text>
<text x="58.7" y="105.8">OUT3</text>
<text x="58.7" y="104">OUT3</text>
<text x="64.4" y="106.8">29</text>
<text x="64.4" y="105">30</text>
<text x="64.4" y="103.2">31</text>
<text x="114.2" y="102.2">PD4(XCK/T0)</text>
<text x="115.8" y="107.6">PD7(AIN1)</text>
<text x="115.8" y="105.8">PD6(AIN0)</text>
<text x="117.4" y="104">PD5(T1)</text>
<text x="126.2" y="106.8">11</text>
<text x="126.2" y="105">10</text>
<text x="126.2" y="103.2">9</text>
<text x="181.3" y="102.2">RST</text>
<text x="187.5" y="102.2">GND</text>
<text x="231.5" y="103.2">25</text>
<text x="231.5" y="105">27</text>
<text x="231.5" y="106.8">29</text>
<text x="240" y="103.2">26</text>
<text x="240" y="105">28</text>
<text x="240" y="106.8">30</text>
<text x="37.3" y="108.6">17</text>
<text x="37.3" y="110.3">18</text>
<text x="37.3" y="112.1">19</text>
<text x="37.3" y="113.9">20</text>
<text x="40.9" y="109.3">VPWRB</text>
<text x="40.9" y="111.1">VPWRB</text>
<text x="40.9" y="112.9">CCPB</text>
<text x="57.6" y="112.9">VPWRB</text>
<text x="57.6" y="111.1">VPWRB</text>
<text x="57.6" y="109.3">VPWRB</text>
<text x="64.4" y="113.9">25</text>
<text x="64.4" y="112.1">26</text>
<text x="64.4" y="110.3">27</text>
<text x="64.4" y="108.6">28</text>
<text x="94.6" y="113.9">21</text>
<text x="115.6" y="112.9">PB1(OC1A)</text>
<text x="117" y="111.1">PB0(ICP)</text>
<text x="126.2" y="113.9">14</text>
<text x="126.2" y="112.1">13</text>
<text x="126.2" y="110.3">12</text>
<text x="231.5" y="108.6">31</text>
<text x="231.5" y="110.3">33</text>
<text x="231.5" y="112.1">35</text>
<text x="231.5" y="113.9">37</text>
<text x="240" y="108.6">32</text>
<text x="240" y="110.3">34</text>
<text x="240" y="112.1">36</text>
<text x="240" y="113.9">38</text>
<text x="37.3" y="115.7">21</text>
<text x="37.3" y="117.5">22</text>
<text x="40.9" y="114.7">IN4</text>
<text x="40.9" y="116.5">IN3</text>
<text x="40.9" y="118.2">SFB</text>
<text x="50.4" y="117.8" transform="rotate(-90 50.4 117.8)">EH</text>
<text x="52.2" y="117.8" transform="rotate(-90 52.2 117.8)">EH</text>
<text x="54" y="117.8" transform="rotate(-90 54 117.8)">EH</text>
<text x="58.2" y="114.7">EN/D4</text>
<text x="59.9" y="116.4">FBB</text>
<text x="60.7" y="118.2">D3</text>
<text x="64.4" y="117.5">23</text>
<text x="64.4" y="115.7">24</text>
<text x="93.5" y="119.2">PAD</text>
<text x="95.4" y="115.7">3</text>
<text x="95.4" y="117.5">5</text>
<text x="99.5" y="116.5">GND</text>
<text x="99.5" y="118.2">GND</text>
<text x="99.5" y="114.7">AGND</text>
<text x="112.3" y="116.4">PB3(MOSI/OC2)</text>
<text x="113.3" y="114.7">PB2(SS/OC1B)</text>
<text x="115.6" y="118.2">PB4(MISO)</text>
<text x="126.2" y="119.2">17</text>
<text x="126.2" y="117.5">16</text>
<text x="126.2" y="115.7">15</text>
<text x="231.5" y="115.7">39</text>
<text x="240" y="115.7">40</text>
<text x="99.5" y="120">GND</text>
<text x="116.6" y="120">PB5(SCK)</text>
<text x="41.7" y="137">2</text>
<text x="51.9" y="137">4</text>
<text x="175.1" y="135.2">6</text>
<text x="175.1" y="137">7</text>
<text x="177.8" y="136">SCL</text>
<text x="177.8" y="137.8">WP</text>
<text x="188.3" y="133.4" transform="rotate(-90 188.3 133.4)">8</text>
<text x="74.5" y="138.8" transform="rotate(-90 74.5 138.8)">5</text>
<text x="83.4" y="138.8" transform="rotate(-90 83.4 138.8)">5</text>
<text x="175.1" y="142.3">2</text>
<text x="175.1" y="140.6">3</text>
<text x="177.8" y="143.1">A1</text>
<text x="177.8" y="141.3">A2</text>
<text x="187.7" y="141.3">SDA</text>
<text x="192.4" y="140.6">5</text>
<text x="41.7" y="149.4">2</text>
<text x="51.9" y="149.4">4</text>
<text x="74.5" y="147.2" transform="rotate(-90 74.5 147.2)">3</text>
<text x="83.4" y="147.2" transform="rotate(-90 83.4 147.2)">3</text>
<text x="175.1" y="144.1">1</text>
<text x="177.8" y="144.9">A0</text>
<text x="188.3" y="147.2" transform="rotate(-90 188.3 147.2)">4</text>
</g>
<g font-size="1.2" fill="#505050">
<text x="56.1" y="68.4">CHRG_PUMP_CAP_MAIN</text>
<text x="89.9" y="68.4">DCC_OUTPUT_MAIN_B</text>
<text x="89.9" y="66.6">DCC_OUTPUT_MAIN_A</text>
<text x="113" y="68.4">DCC_OUTPUT_PROG_B</text>
<text x="113" y="66.6">DCC_OUTPUT_PROG_A</text>
<text x="56.1" y="75.5">CHRG_PUMP_CAP_PROG</text>
<text x="16.9" y="82.6">CURRENT_MONITOR_PIN_MAIN</text>
<text x="68.6" y="82.6">DCC_SIGNAL_PIN_MAIN</text>
<text x="74.9" y="79">ARDUINO_RESET</text>
<text x="130.8" y="79">CURRENT_MONITOR_PIN_MAIN</text>
<text x="130.8" y="80.8">CURRENT_MONITOR_PIN_PROG</text>
<text x="19.3" y="84.4">SIGNAL_ENABLE_PIN_MAIN</text>
<text x="68.6" y="86.2">CHRG_PUMP_CAP_MAIN</text>
<text x="68.6" y="84.4">DCC_SIGNAL_PIN_MAIN</text>
<text x="244.6" y="89.7">ARDUINO_TXD</text>
<text x="253.5" y="87.9">ARDUINO_RXD</text>
<text x="20.3" y="93.3">DCC_OUTPUT_MAIN_A</text>
<text x="70.4" y="93.3">DCC_OUTPUT_MAIN_B</text>
<text x="130.8" y="95">ARDUINO_RXD</text>
<text x="130.8" y="100.4">SIGNAL_ENABLE_PIN_MAIN</text>
<text x="130.8" y="96.8">ARDUINO_TXD</text>
<text x="164.4" y="98.6">ARDUINO_MISO</text>
<text x="165.2" y="100.4">ARDUINO_SCK</text>
<text x="198.3" y="100.4">SIGNAL_ENABLE_PIN_PROG</text>
<text x="20" y="105.7">DCC_OUTPUT_PROG_B</text>
<text x="70.4" y="105.7">DCC_OUTPUT_PROG_A</text>
<text x="130.8" y="103.9">DCC_SIGNAL_PIN_PROG</text>
<text x="163.8" y="102.1">ARDUINO_RESET</text>
<text x="221.5" y="105.7">ID_SD</text>
<text x="248.1" y="105.7">ID_SC</text>
<text x="21" y="112.8">CHRG_PUMP_CAP_PROG</text>
<text x="21.1" y="116.4">DCC_SIGNAL_PIN_PROG</text>
<text x="21.1" y="114.6">DCC_SIGNAL_PIN_PROG</text>
<text x="68.6" y="116.4">CURRENT_MONITOR_PIN_PROG</text>
<text x="68.6" y="114.6">SIGNAL_ENABLE_PIN_PROG</text>
<text x="130.8" y="114.6">DCC_SIGNAL_PIN_MAIN</text>
<text x="130.8" y="116.4">SIGNAL_ENABLE_PIN_PROG</text>
<text x="130.8" y="118.1">ARDUINO_MISO</text>
<text x="130.8" y="119.9">ARDUINO_SCK</text>
<text x="24.9" y="137.7">DCC_SIGNAL_PIN_MAIN</text>
<text x="54.4" y="137.7">DCC_SIGNAL_PIN_MAIN</text>
<text x="91.6" y="135.9">CURRENT_MONITOR_PIN_MAIN</text>
<text x="168.3" y="135.9">ID_SC</text>
<text x="233.1" y="132.4">ARDUINO_RESET</text>
<text x="91.3" y="141.2">CURRENT_MONITOR_PIN_PROG</text>
<text x="201.9" y="141.2">ID_SD</text>
<text x="24.6" y="150.1">DCC_SIGNAL_PIN_PROG</text>
<text x="54.4" y="150.1">DCC_SIGNAL_PIN_PROG</text>
</g>
</svg>
